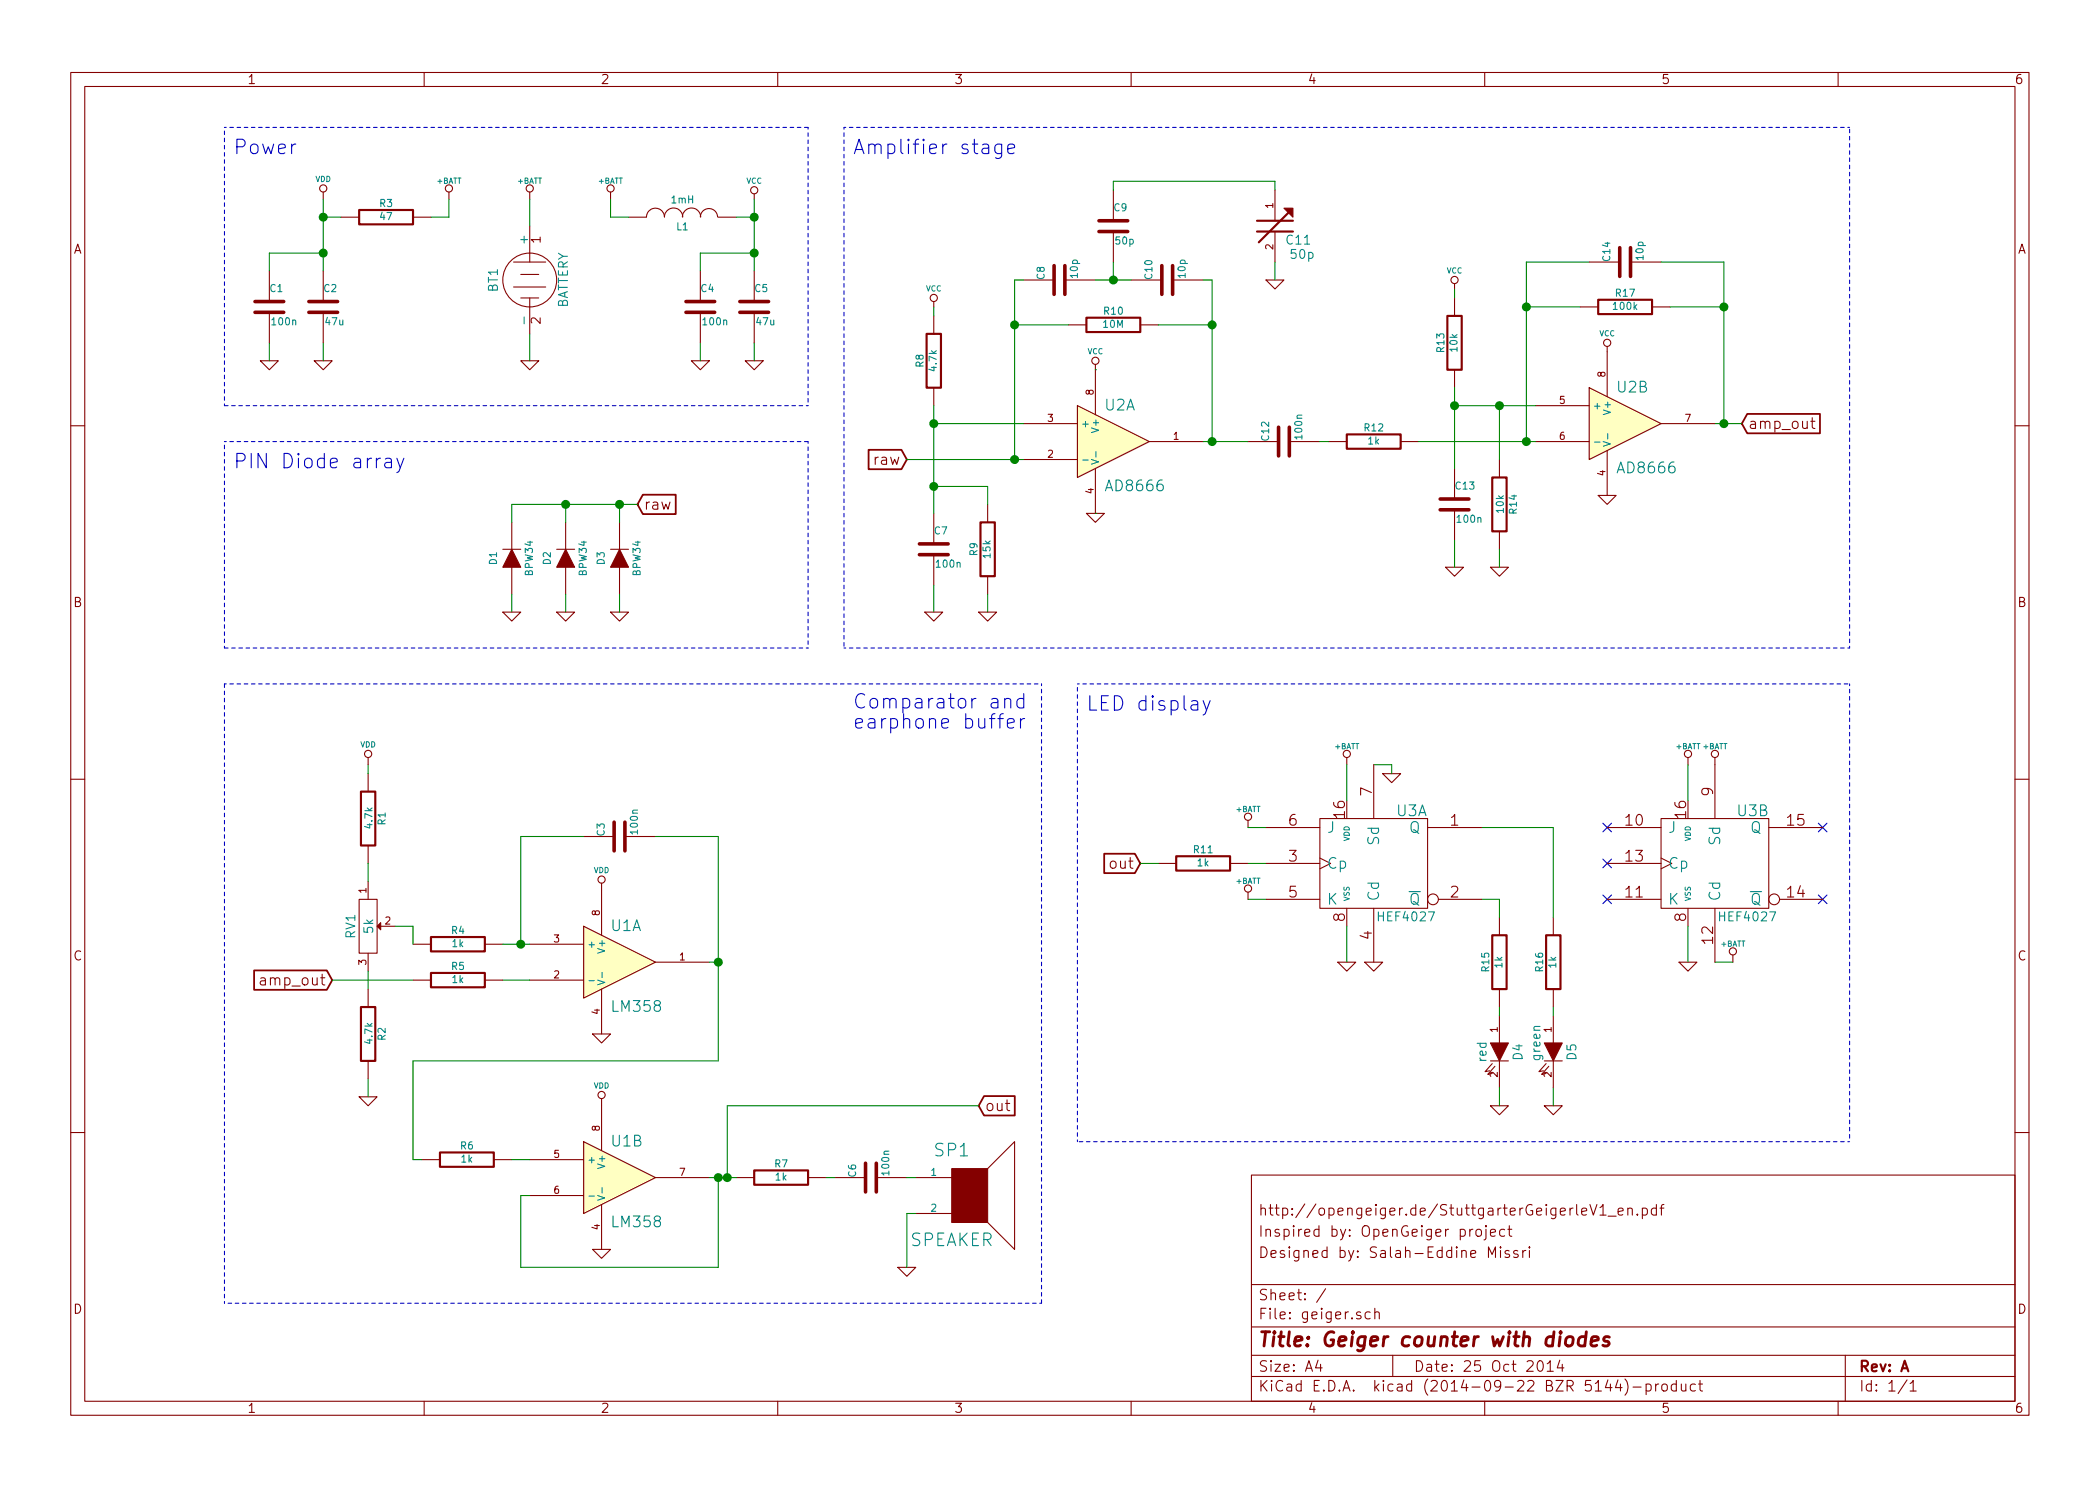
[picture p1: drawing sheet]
<svg xmlns="http://www.w3.org/2000/svg" width="297mm" height="210mm" viewBox="0 0 297 210" stroke-linecap="round" stroke-linejoin="round" font-family="sans-serif">
<g fill="none" stroke="#840000" stroke-width=".15">
<path d="M10 10.3h277v189.9h-277zM12 12.2h273v186.1h-273zM60 10.3v1.9M110 10.3v1.9M160 10.3v1.9M210 10.3v1.9M260 10.3v1.9M38.1 38.3v4.4M45.7 27.2v1M45.7 38.3v4.4M48.3 30.7h2.5M58.4 30.7h2.6"/>
<path d="M63.5 27.2v1M72.6 37.1h4.6M73.7 38.8h2.5M74.9 27.2v1M74.9 32v5.1M86.4 27.2v1M88.9 30.7h2.5M91.4 30.7a1.27 1.27 0 0 1 1.3-1.2 1.27 1.27 0 0 1 1.3 1.2 1.3 1.3 0 0 1 1.3-1.3 1.3 1.3 0 0 1 1.3 1.3M96.5 30.7a1.3 1.3 0 0 1 1.3-1.3 1.3 1.3 0 0 1 1.3 1.3M99.1 30.7a1.22 1.22 0 0 1 1.2-1.2 1.22 1.22 0 0 1 1.2 1.2M99.1 38.3v4.4M101.6 30.7h2.5"/>
<path d="M106.7 27.4v.8M106.7 38.3v4.4M144.8 39.6h4.3M150.6 39.6h4.3M157.5 26.9v4.3M157.5 32.8v4.3M160 39.6h4.3M165.9 39.6h4.3M179.1 39.6h2.5l-1.3 1.3zM180.3 26.9v4.3M180.3 32.8v4.3M224.8 37.1h4.3"/>
<path d="M230.6 37.1h4.3M36.8 51h2.6l-1.3 1.3zM38.1 44.2v4.3M44.4 51h2.6l-1.3 1.3zM45.7 44.2v4.3M72.6 40.6h4.6M73.7 51h2.5l-1.3 1.3zM73.7 42.2h2.5M74.9 42.2v5M97.8 51h2.5l-1.2 1.3zM99.1 44.2v4.3M105.4 51h2.5l-1.2 1.3z"/>
<path d="M106.7 44.2v4.3M132.1 42.7v.7M132.1 44.7v2.5M132.1 54.9v2.5M144.8 59.9h7.6M151.1 46h2.6M152.4 57.4l10.2 5.1-10.2 5.1zM154.9 51.6v7.1M161.3 46h2.5M205.7 40.1v.8M205.7 42.2v2.5M205.7 52.3v2.6"/>
<path d="M217.2 57.4h7.6M223.5 43.4h2.6M224.8 54.9l10.1 5-10.1 5.1zM227.3 49v7.1M233.7 43.4h2.5M234.9 59.9h7.7M256.1 59.6h.6M256.3 59.1v1.3l.1 .1 .3 .1M10 60.2h2M71.1 77.7h2.6M72.4 73.9v3.8M78.7 77.7h2.6"/>
<path d="M80 73.9v3.8M86.4 77.7h2.5M87.6 73.9v3.8M132.1 72.6v4.4M132.1 78.5v4.3M139.7 71.4v2.5M144.8 65h7.6M153.7 72.6h2.5l-1.3 1.3zM154.9 66.3v6.3M162.6 62.5h7.6M176.5 62.5h4.3M182.4 62.5h4.3"/>
<path d="M188 62.5h2.5M198.1 62.5h2.6M205.7 66.3v4.3M205.7 72.1v4.3M212.1 65v2.6M212.1 75.2v2.5M217.2 62.5h7.6M226.1 70.1h2.5l-1.3 1.3zM227.3 63.7v6.4M285 60.2h2M71.1 86.6h2.6l-1.3 1.3zM72.4 80.3v3.8"/>
<path d="M78.7 86.6h2.6l-1.3 1.3zM80 80.3v3.8M86.4 86.6h2.5l-1.3 1.3zM87.6 80.3v3.8M130.8 86.6h2.5l-1.2 1.3zM138.4 86.6h2.6l-1.3 1.3zM139.7 81.5v2.6M204.5 80.3h2.5l-1.3 1.2zM210.8 80.3h2.6l-1.3 1.2zM10 110.3h2M52.1 107.2v1M52.1 109.5v2.5"/>
<path d="M52.1 119.6v2.6M82.5 118.4h4.4M88.4 118.4h4.3M176.5 116.1v1M179.1 117.1h7.6M186.7 115.8h15.2v12.7h-15.2zM190.5 107.2v1M194.3 108.2v7.6M195.6 109.5h2.5l-1.3 1.2zM201.9 117.1h7.6M227.3 117.1h7.6M234.9 115.8h15.3v12.7h-15.3z"/>
<path d="M238.8 107.2v1M242.6 107.2v8.6M250.2 117.1h7.6M285 110.3h2M50.8 127.2h2.5v7.7h-2.5zM52.1 124.7v2.5M52.1 134.9v2.5M52.1 139.9v2.6M53.8 131.1h2.1M58.4 138.7h2.6M58.4 133.6h2.6M68.6 138.7h2.5"/>
<path d="M68.6 133.6h2.5M74.9 138.7h7.6M74.9 133.6h7.6M82.5 131.1l10.2 5-10.2 5.1zM85.1 125v7.3M85.1 139.9v6.4M92.7 136.1h7.6M163.8 122.2h2.6M174 122.2h2.5M176.5 126.2v1M179.1 122.2h7.6M179.1 127.2h7.6"/>
<path d="M186.7 121.4l1.5 .8-1.5 .7M189.2 136.1h2.6l-1.3 1.3zM190.5 128.5v2.6M193 136.1h2.6l-1.3 1.3zM194.3 128.5v7.6M203.5 127.2h6M212.1 129.8v2.5M212.1 139.9v2.6M219.7 129.8v2.5M219.7 139.9v2.6M227.3 122.2h7.6M227.3 127.2h7.6"/>
<path d="M234.9 121.4l1.6 .8-1.6 .7M237.5 136.1h2.5l-1.2 1.3zM238.8 128.5v2.6M242.6 128.5v7.6M245.1 135.1v1M251.7 127.2h6.1M50.8 155.2h2.5l-1.2 1.3zM52.1 150.1v2.5M83.8 146.3h2.6l-1.3 1.3zM85.1 155.4v7.4M210.8 156.5h2.6l-1.3 1.2zM210.8 150.1h2.6"/>
<path d="M211.1 150.5l-1 1.1 .6-.1M211.5 150.9l-1.1 1.1 .7-.1M212.1 143.8v3.8M212.1 150.1v3.8M218.4 156.5h2.6l-1.3 1.2zM218.4 150.1h2.6M218.7 150.5l-1 1.1 .6-.1M219.1 150.9l-1 1.1 .6-.1M219.7 143.8v3.8M219.7 150.1v3.8M10 160.2h2M59.7 164.1h2.5"/>
<path d="M69.8 164.1h2.6M74.9 164.1h7.6M74.9 169.2h7.6M82.5 161.5l10.2 5.1-10.2 5.1zM83.8 176.8h2.6l-1.3 1.2zM85.1 170.4v6.4M92.7 166.6h7.6M104.1 166.6h2.6M114.3 166.6h2.5M118.1 166.6h4.3M124 166.6h4.3M127 179.3h2.5l-1.2 1.3z"/>
<path d="M129.5 166.6h5.1M129.5 171.7h5.1M139.7 165.3l3.8-3.8v15.3l-3.8-3.8M177 166.3h108v32h-108zM208.3 173.9l-.2 .1-.2 .2M208.8 174.1a.41 .41 0 0 1 .7 .1v.4a.41 .41 0 0 1-.3 .3 .41 .41 0 0 1-.4-.3zM210.2 173.9v1.3l-.3 .2M210.2 173.4l-.1 .1 .1 .1 .1-.1-.1-.1v.2M210.5 177.9v-1.5l.5 1.1 .5-1.1v1.5M210.8 174.4l.7-.1v-.3l-.5-.1-.2 .2 .1 .7 .1 .1 .5-.1M212.2 176.4v.1v.1l.1-.1-.1-.1v.2M212.2 176.9v1"/>
<path d="M212.8 174l-.4-.1-.3 .3 .1 .6 .2 .1 .4-.1M213.3 173.9h.5M213.5 177a.37 .37 0 0 0-.6 .1v.1a.54 .54 0 0 0 .6 .3v.1v.2l-.2 .1-.4-.1M213.5 173.4v1.3l.2 .2h.1M214.7 177a.37 .37 0 0 0-.6 .1v.1a.54 .54 0 0 0 .6 .3l.1 .1-.1 .2-.2 .1-.4-.1M215.4 176.9v1M215.8 176.9l-.3 .1-.1 .2M216.3 176.4v.1v.1l.1-.1-.1-.1v.2M216.3 176.9v1M224.9 170.4l.5 1.5 .5-1.5M226.3 170.9l.4-.5v1.5M226.3 171.9h.9"/>
<path d="M227.5 172.1h1.1M228.9 171.4l.7-.1-.1-.3-.4-.1-.2 .2 .1 .8h.1h.4M230.3 171.1a.38 .38 0 0 1 .6 0v.8M230.3 170.9v1M231.6 171.8l.1 .1h-.1h-.1l.1-.1v.1M232.3 171a.48 .48 0 0 1 .6 .1l.1 .1-.1 .6a.48 .48 0 0 1-.6 .1M232.3 170.9v1.5M234.3 171l-.4-.1-.3 .3 .1 .6 .2 .1h.4M234.3 170.4v1.5M234.8 170.9h.6M235.4 170.4l-.3 .1-.1 .2v1.2M285 160.2h2"/>
<path d="M60 198.3v1.9M110 198.3v1.9M160 198.3v1.9M177 194.8h108M177 191.8h108M177 187.8h108M177 181.8h108M186.4 192.5l-.3 1h.9M186.8 193v1M187.5 182.3l-1.3 2M193.8 185.7l-.4-.1-.3 .3 .1 .6 .2 .1 .4-.1M194.5 185.7a.38 .38 0 0 1 .6 .1v.8"/>
<path d="M194.5 185.1v1.5M197 191.8v3M210 198.3v1.9M217.6 192.7a.35 .35 0 0 1 .3-.2 .35 .35 0 0 1 .3 .3 .77 .77 0 0 1-.4 1.2 .9 .9 0 0 1-.2-1.3zM218.8 193l.5-.5v1.5M218.8 194h.9M220.6 192.5l-.3 1h.9M221 193v1M227.4 195.2l-.3 1.1h.9M227.8 195.8v1M228.9 195.2l-.4 1.1h.9M229.2 195.8v1"/>
<path d="M229.8 195.1a1.71 1.71 0 0 1 0 2.3M231 196.3h1.1M232.8 195.9a.48 .48 0 0 1 .7 .1l.1 .1-.1 .6a.48 .48 0 0 1-.7 0M232.8 195.8v1.5M234.2 195.8v1M234.6 195.8l-.3 .1-.1 .2M235.1 196a.41 .41 0 0 1 .7 .1v.4a.41 .41 0 0 1-.4 .3 .41 .41 0 0 1-.3-.3zM237.1 195.9l-.4-.1-.3 .3 .1 .6 .2 .1 .4-.1M237.1 195.3v1.5M237.8 195.8l.1 .9a.4 .4 0 0 0 .6 0M238.5 195.8v1M239.8 195.9l-.4-.1-.3 .3 .1 .6 .2 .1 .4-.1"/>
<path d="M240.3 195.8h.5M240.5 195.3v1.3l.2 .2h.1M260 198.3v1.9M261 191.8v6.5M269.7 195.2l-1.2 2M270.2 195.8l.4-.5v1.5M270.2 196.8h.8"/>
<circle cx="45.7" cy="26.7" r=".51"/>
<circle cx="63.5" cy="26.7" r=".51"/>
<circle cx="74.9" cy="39.6" r="3.8"/>
<circle cx="74.9" cy="26.7" r=".51"/>
<circle cx="86.4" cy="26.7" r=".51"/>
<circle cx="106.7" cy="26.9" r=".51"/>
<circle cx="205.7" cy="39.6" r=".51"/>
<circle cx="132.1" cy="42.2" r=".51"/>
<circle cx="154.9" cy="51" r=".51"/>
<circle cx="227.3" cy="48.5" r=".51"/>
<circle cx="52.1" cy="106.7" r=".51"/>
<circle cx="176.5" cy="115.6" r=".51"/>
<circle cx="190.5" cy="106.7" r=".51"/>
<circle cx="238.8" cy="106.7" r=".51"/>
<circle cx="242.6" cy="106.7" r=".51"/>
<circle cx="85.1" cy="124.5" r=".51"/>
<circle cx="176.5" cy="125.7" r=".51"/>
<circle cx="202.7" cy="127.2" r=".76"/>
<circle cx="245.1" cy="134.6" r=".51"/>
<circle cx="251" cy="127.2" r=".76"/>
<circle cx="85.1" cy="154.9" r=".51"/>
</g>
<path d="M224.3 189.2a.7 .7 0 0 0-1 .3l-.1 .6 .1 .2 .3 .1 .6-.1M224.4 188.4l-.2 2M225.1 189.8l1-.2-.1-.4-.6-.1-.3 .3-.1 .8 .1 .1 .2 .1 .6-.1M227.6 189.2l-.4-.1-.2 .1-.2 .3 .3 .3 .4 .1 .1 .3-.1 .1-.2 .1-.6-.1" fill="none" stroke="#840000" stroke-width=".41"/>
<g fill="#ffffc2" stroke="#ffffc2" stroke-width=".25">
<path d="M82.5 131.1l10.2 5-10.2 5.1z"/>
<path d="M82.5 161.5l10.2 5.1-10.2 5.1z"/>
<path d="M152.4 57.4l10.2 5.1-10.2 5.1z"/>
<path d="M224.8 54.9l10.1 5-10.1 5.1z"/>
</g>
<path d="M153.2 65.1h.7M154.4 65l1 .3-1 .4M155 63.9v.8M225.6 62.6h.7M226.8 62.5l1 .3-1 .3M227.4 61.4v.7M83.3 138.8h.8M84.5 138.7l1 .3-1 .3M85.2 137.6v.7M83.3 169.2h.8M84.5 169.2l1 .3-1 .3M85.2 168v.8" fill="none" stroke="#008484" stroke-width=".15"/>
<g fill="#840000" stroke="#840000" stroke-width=".15">
<path d="M72.4 77.7l1.3 2.6h-2.6z"/>
<path d="M80 77.7l1.3 2.6h-2.6z"/>
<path d="M87.6 77.7l1.3 2.6h-2.5z"/>
<path d="M181.6 29.5h1.3v1.2z"/>
<path d="M53.8 130.6v1l-.5-.5z"/>
<path d="M134.6 165.3h5.1v7.7h-5.1z"/>
<path d="M218.4 147.6h2.6l-1.3 2.5z"/>
<path d="M210.8 147.6h2.6l-1.3 2.5z"/>
</g>
<g fill="none" stroke="#840000" stroke-width=".51">
<path d="M149.1 37.6v4.1M150.6 37.6v4.1M155.4 32.8h4.1M155.4 31.2h4.1M164.3 37.6v4.1M165.9 37.6v4.1M229.1 35v4.1M230.6 35v4.1M36.1 44.2h4M36.1 42.7h4M43.7 44.2h4.1M43.7 42.7h4.1"/>
<path d="M97 44.2h4.1M97 42.7h4.1M104.6 44.2h4.1M104.6 42.7h4.1M130 78.5h4.1M130 77h4.1M180.8 60.4v4.1M182.4 60.4v4.1M203.7 72.1h4.1M203.7 70.6h4.1M86.9 116.3v4.1M88.4 116.3v4.1"/>
<path d="M122.4 164.6v4.1M124 164.6v4.1"/>
</g>
<g fill="none" stroke="#840000" stroke-width=".3">
<path d="M50.8 29.7h7.6v2h-7.6zM177.8 32.8h5.1M177.8 31.2h5.1M182.2 30.1l-4.1 4.2M131.1 47.2h2v7.7h-2zM153.7 45h7.6v2h-7.6zM204.7 44.7h2.1v7.6h-2.1zM226.1 42.4h7.6v2h-7.6zM138.7 73.9h2v7.6h-2zM190.5 61.5h7.6v2h-7.6zM211.1 67.6h2v7.6h-2zM51.1 112h2v7.6h-2z"/>
<path d="M61 132.6h7.6v2h-7.6zM61 137.7h7.6v2h-7.6zM166.4 121.2h7.6v2h-7.6zM211.1 132.3h2v7.6h-2zM218.7 132.3h2v7.6h-2zM51.1 142.5h2v7.6h-2zM62.2 163.1h7.6v2h-7.6zM106.7 165.6h7.6v2h-7.6z"/>
</g>
<path d="M247.1 58.6h10.3v2.7h-10.3l-.7-1.4zM90.9 70h4.7v2.7h-4.7l-.7-1.3zM122.9 63.6h4.6l.8 1.4-.8 1.4h-4.6zM35.9 137.3h10.3l.8 1.4-.8 1.3h-10.3zM156.2 120.8h4.3l.8 1.4-.8 1.3h-4.3zM139.2 155.1h4.3v2.7h-4.3l-.8-1.3z" fill="none" stroke="#840000" stroke-width=".25"/>
<g fill="none" stroke="#008400" stroke-width=".15">
<path d="M45.7 30.7h2.6M45.7 35.8h-7.6v2.5M45.7 28.2v10.1M63.5 28.2v2.5h-2.5M74.9 28.2v3.8M86.4 28.2v2.5h2.5M104.1 30.7h2.6M106.7 28.2v10.1M106.7 35.8h-7.6v2.5M144.8 39.6h-1.3v25.4M154.9 39.6h5.1M157.5 26.9v-1.3h22.8v1.3"/>
<path d="M157.5 37.1v2.5M170.2 39.6h1.2v22.9M180.3 37.1v2.5M224.8 37.1h-8.9v25.4M234.9 37.1h8.9v22.8M38.1 48.5v2.5M45.7 48.5v2.5M74.9 47.2v3.8M99.1 48.5v2.5M106.7 48.5v2.5M132.1 43.4v1.3M132.1 57.4v15.2"/>
<path d="M132.1 59.9h12.7M143.5 46h7.6M154.9 52.3h.1M163.8 46h7.6M205.7 40.9v1.3M205.7 54.9v11.4M205.7 57.4h11.5M212.1 57.4v7.6M215.9 43.4h7.6M236.2 43.4h7.6M242.6 59.9h3.8M80 71.4v2.5"/>
<path d="M87.6 71.4v2.5M90.2 71.4h-17.8v2.5M128.3 65h16.5M132.1 68.8h7.6v2.6M154.9 72.6h.1M170.2 62.5h6.3M186.7 62.5h1.3M200.7 62.5h16.5M205.7 76.4v3.9M212.1 77.7v2.6M72.4 84.1v2.5M80 84.1v2.5"/>
<path d="M87.6 84.1v2.5M132.1 82.8v3.8M139.7 84.1v2.5M52.1 108.2v1.3M82.5 118.4h-8.8v15.2M92.7 118.4h8.9v31.7h-43.2v14h1.3M176.5 117.1h2.6M190.5 108.2v5.1M194.3 108.2h2.5v1.3M209.5 117.1h10.2v12.7M238.8 108.2v5.1M47 138.7h11.4"/>
<path d="M52.1 122.2v2.5M52.1 137.4v2.5M55.9 131.1h2.5v2.5M71.1 138.7h3.8M71.1 133.6h3.8M100.3 136.1h1.3M161.3 122.2h2.5M176.5 127.2h2.6M176.5 122.2h2.6M190.5 131.1v5M209.5 127.2h2.6v2.6M238.8 131.1v5"/>
<path d="M242.6 136.1h2.5M52.1 152.6v2.6M138.4 156.5h-35.5v10.1M212.1 142.5v1.3M212.1 153.9v2.6M219.7 142.5v1.3M219.7 153.9v2.6M72.4 164.1h2.5M100.3 166.6h3.8M101.6 166.6v12.7h-27.9v-10.1h1.2M116.8 166.6h1.3M128.3 166.6h1.2"/>
<path d="M129.5 171.7h-1.2v7.6"/>
</g>
<g fill="#008400" stroke="#008400" stroke-width=".25">
<circle cx="87.6" cy="71.4" r=".51"/>
<circle cx="80" cy="71.4" r=".51"/>
<circle cx="212.1" cy="57.4" r=".51"/>
<circle cx="205.7" cy="57.4" r=".51"/>
<circle cx="215.9" cy="62.5" r=".51"/>
<circle cx="215.9" cy="43.4" r=".51"/>
<circle cx="243.8" cy="43.4" r=".51"/>
<circle cx="243.8" cy="59.9" r=".51"/>
<circle cx="106.7" cy="35.8" r=".51"/>
<circle cx="106.7" cy="30.7" r=".51"/>
<circle cx="73.7" cy="133.6" r=".51"/>
<circle cx="132.1" cy="68.8" r=".51"/>
<circle cx="132.1" cy="59.9" r=".51"/>
<circle cx="101.6" cy="166.6" r=".51"/>
<circle cx="102.9" cy="166.6" r=".51"/>
<circle cx="101.6" cy="136.1" r=".51"/>
<circle cx="45.7" cy="35.8" r=".51"/>
<circle cx="45.7" cy="30.7" r=".51"/>
<circle cx="143.5" cy="65" r=".51"/>
<circle cx="171.5" cy="62.5" r=".51"/>
<circle cx="143.5" cy="46" r=".51"/>
<circle cx="171.5" cy="46" r=".51"/>
<circle cx="157.5" cy="39.6" r=".51"/>
</g>
<path d="M226.7 116.5l1.2 1.2M227.9 116.5l-1.2 1.2M257.2 116.5l1.2 1.2M258.4 116.5l-1.2 1.2M226.7 126.6l1.2 1.3M226.7 121.6l1.2 1.2M227.9 126.6l-1.2 1.3M227.9 121.6l-1.2 1.2M257.2 126.6l1.2 1.3M258.4 126.6l-1.2 1.3" fill="none" stroke="#000084" stroke-width=".15"/>
<g fill="none" stroke="#0000c2" stroke-width=".15" stroke-dasharray=".5" stroke-dashoffset=".3">
<path d="M31.7 18h82.6M114.3 18v39.4M119.4 18v73.7M261.6 18h-142.2M31.7 57.4v-39.4M114.3 57.4h-82.6M31.7 62.5h82.6M114.3 62.5v29.2M31.7 96.8h115.6M31.7 91.7v-29.2M114.3 91.7h-82.6M119.4 91.7h142.2"/>
<path d="M147.3 96.8v87.6M152.4 96.8h109.2M261.6 91.7v-73.7M261.6 96.8v21.6M261.6 117.1v44.4M152.4 161.5v-64.7M261.6 161.5h-109.2M31.7 184.4v-87.6M147.3 184.4h-115.6"/>
</g>
<g fill="none" stroke="#0000c2" stroke-width=".15">
<path d="M141.7 20.4v1.6a.54 .54 0 0 1-.9 .3M141.7 20.5l-.6-.1-.3 .2-.1 .2v.6l.1 .2 .3 .1 .6-.1M142.5 21.1l1-.2-.1-.4-.6-.1-.3 .3v.8l.1 .1 .2 .1 .6-.1M54.5 64.9l.2-.1 .6 .1 .1 1.3M55.4 65.3l-.2 .1h-.5a.39 .39 0 0 0-.3 .4 .39 .39 0 0 0 .3 .4h.5l.2-.1M56.1 64.8l.5 1.4M57.1 64.8l-.7 1.9-.3 .2M142.1 99a.51 .51 0 0 1 .9 .1v1.1M142.1 98.8v1.4M144.8 98.9l-.6-.1-.3 .2-.1 .2v.6l.1 .2 .3 .2 .6-.1M144.8 98.1v2.1M170.2 99.1l.5 1.4"/>
<path d="M171.2 99.1l-.7 1.9-.3 .2M141.9 101l-.4 .1-.1 .2v1.7M142.5 102.4l1-.2-.1-.4-.6-.1-.3 .2v.8l.1 .2 .2 .1 .6-.1M144.3 101.7v1.3M144.9 101.7a.55 .55 0 0 0-.6 .4"/>
</g>
<g font-size="2.8" fill="#0000c2">
<text x="33" y="21.8">Power</text>
<text x="120.6" y="21.8">Amplifier stage</text>
<text x="33" y="66.3">PIN Diode array</text>
<text x="120.6" y="100.3">Comparator and</text>
<text x="153.7" y="100.6">LED display</text>
<text x="120.6" y="103.1">earphone buffer</text>
</g>
<text font-size="2.8" fill="#840000" x="178" y="190.5">Title: Geiger counter with diodes</text>
<g font-size="2.5" fill="#008484">
<text x="132.3" y="163.6">SP1</text>
<text x="128.7" y="176.3">SPEAKER</text>
</g>
<g font-size="2.1" fill="#008484">
<text x="156.3" y="58.1">U2A</text>
<text x="228.8" y="55.5">U2B</text>
<text x="156.6" y="69.5">AD8666</text>
<text x="229" y="67">AD8666</text>
<text x="187.7" y="117.9">J</text>
<text x="195.1" y="119.6" transform="rotate(-90 195.1 119.6)">Sd</text>
<text x="197.5" y="115.5">U3A</text>
<text x="199.3" y="117.9">Q</text>
<text x="236" y="117.9">J</text>
<text x="243.3" y="119.6" transform="rotate(-90 243.3 119.6)">Sd</text>
<text x="245.8" y="115.5">U3B</text>
<text x="247.5" y="117.9">Q</text>
<text x="187.7" y="122.9">Cp</text>
<text x="236" y="122.9">Cp</text>
<text x="86.4" y="131.7">U1A</text>
<text x="187.7" y="128">K</text>
<text x="195.1" y="127.5" transform="rotate(-90 195.1 127.5)">Cd</text>
<text x="199.3" y="128">Q</text>
<text x="236" y="128">K</text>
<text x="243.3" y="127.5" transform="rotate(-90 243.3 127.5)">Cd</text>
<text x="247.5" y="128">Q</text>
<text x="86.7" y="143.2">LM358</text>
<text x="86.5" y="162.2">U1B</text>
<text x="86.7" y="173.7">LM358</text>
</g>
<g font-size="2.1" fill="#840000">
<text x="123.7" y="65.8">raw</text>
<text x="247.3" y="60.7">amp_out</text>
<text x="91.1" y="72.1">raw</text>
<text x="194.1" y="112.6" transform="rotate(-90 194.1 112.6)">7</text>
<text x="242.3" y="112.6" transform="rotate(-90 242.3 112.6)">9</text>
<text x="182.3" y="116.8">6</text>
<text x="190.2" y="115.7" transform="rotate(-90 190.2 115.7)">16</text>
<text x="205.2" y="116.8">1</text>
<text x="230" y="116.8">10</text>
<text x="238.5" y="115.7" transform="rotate(-90 238.5 115.7)">16</text>
<text x="252.8" y="116.8">15</text>
<text x="157.1" y="122.9">out</text>
<text x="182.3" y="121.9">3</text>
<text x="230" y="121.9">13</text>
<text x="182.3" y="127">5</text>
<text x="190.2" y="130.4" transform="rotate(-90 190.2 130.4)">8</text>
<text x="205.2" y="127">2</text>
<text x="230" y="127">11</text>
<text x="238.5" y="130.4" transform="rotate(-90 238.5 130.4)">8</text>
<text x="252.8" y="127">14</text>
<text x="194.1" y="132.9" transform="rotate(-90 194.1 132.9)">4</text>
<text x="242.3" y="133.5" transform="rotate(-90 242.3 133.5)">12</text>
<text x="37.2" y="139.4">amp_out</text>
<text x="139.3" y="157.2">out</text>
<text x="178" y="172">http://opengeiger.de/StuttgarterGeigerleV1_en.pdf</text>
<text x="178" y="178">Designed by: Salah-Eddine Missri</text>
<text x="178" y="175">Inspired by: OpenGeiger project</text>
<text x="178" y="184">Sheet: /</text>
<text x="178" y="186.7">File: geiger.sch</text>
<text x="178" y="196.9">KiCad E.D.A. kicad (2014-09-22 BZR 5144)-product</text>
<text x="178" y="194.1">Size: A4</text>
<text x="200" y="194.1">Date: 25 Oct 2014</text>
<text x="263" y="194.1">Rev: A</text>
<text x="263" y="196.9">Id: 1/1</text>
</g>
<g font-size="1.8" fill="#840000">
<text x="35" y="11.9">1</text>
<text x="85" y="11.9">2</text>
<text x="135" y="11.9">3</text>
<text x="185" y="11.9">4</text>
<text x="235" y="11.9">5</text>
<text x="285" y="11.9">6</text>
<text x="10.4" y="35.9">A</text>
<text x="76.5" y="34.4" transform="rotate(-90 76.5 34.4)">1</text>
<text x="285.4" y="35.9">A</text>
<text x="76.5" y="45.8" transform="rotate(-90 76.5 45.8)">2</text>
<text x="10.4" y="85.9">B</text>
<text x="285.4" y="85.9">B</text>
<text x="10.4" y="135.9">C</text>
<text x="285.4" y="135.9">C</text>
<text x="10.4" y="185.9">D</text>
<text x="285.4" y="185.9">D</text>
<text x="35" y="199.9">1</text>
<text x="85" y="199.9">2</text>
<text x="135" y="199.9">3</text>
<text x="185" y="199.9">4</text>
<text x="235" y="199.9">5</text>
<text x="285" y="199.9">6</text>
</g>
<g font-size="1.8" fill="#008484">
<text x="74.7" y="34.4" transform="rotate(-90 74.7 34.4)">+</text>
<text x="182" y="34.6">C11</text>
<text x="70.4" y="41.3" transform="rotate(-90 70.4 41.3)">BT1</text>
<text x="182.6" y="36.6">50p</text>
<text x="74.7" y="45.6" transform="rotate(-90 74.7 45.6)">-</text>
<text x="80.3" y="43.8" transform="rotate(-90 80.3 43.8)">BATTERY</text>
<text x="195.1" y="130.3">HEF4027</text>
<text x="243.4" y="130.3">HEF4027</text>
<text x="50.2" y="132.8" transform="rotate(-90 50.2 132.8)">RV1</text>
<text x="52.8" y="132" transform="rotate(-90 52.8 132)">5k</text>
<text x="215.3" y="150" transform="rotate(-90 215.3 150)">D4</text>
<text x="217.9" y="150" transform="rotate(-90 217.9 150)">green</text>
<text x="223" y="150" transform="rotate(-90 223 150)">D5</text>
<text x="210.3" y="150.2" transform="rotate(-90 210.3 150.2)">red</text>
</g>
<g font-size="1.4" fill="#008484">
<text x="53.7" y="29.3">R3</text>
<text x="95" y="28.8">1mH</text>
<text x="157.6" y="29.9">C9</text>
<text x="53.8" y="31.1">47</text>
<text x="95.7" y="32.6">L1</text>
<text x="157.8" y="34.6">50p</text>
<text x="38.2" y="41.3">C1</text>
<text x="45.8" y="41.3">C2</text>
<text x="99.2" y="41.3">C4</text>
<text x="106.8" y="41.3">C5</text>
<text x="147.8" y="39.5" transform="rotate(-90 147.8 39.5)">C8</text>
<text x="152.5" y="39.3" transform="rotate(-90 152.5 39.3)">10p</text>
<text x="163" y="39.4" transform="rotate(-90 163 39.4)">C10</text>
<text x="167.7" y="39.3" transform="rotate(-90 167.7 39.3)">10p</text>
<text x="227.8" y="36.9" transform="rotate(-90 227.8 36.9)">C14</text>
<text x="228.6" y="42">R17</text>
<text x="232.5" y="36.7" transform="rotate(-90 232.5 36.7)">10p</text>
<text x="38.6" y="46">100n</text>
<text x="46.1" y="46">47u</text>
<text x="99.5" y="46">100n</text>
<text x="107" y="46">47u</text>
<text x="156.1" y="46.4">10M</text>
<text x="156.2" y="44.5">R10</text>
<text x="228.3" y="43.8">100k</text>
<text x="130.6" y="51.9" transform="rotate(-90 130.6 51.9)">R8</text>
<text x="132.5" y="52.4" transform="rotate(-90 132.5 52.4)">4.7k</text>
<text x="204.3" y="49.8" transform="rotate(-90 204.3 49.8)">R13</text>
<text x="206.1" y="49.7" transform="rotate(-90 206.1 49.7)">10k</text>
<text x="225.3" y="57.9">+</text>
<text x="227.8" y="58.4" transform="rotate(-90 227.8 58.4)">V+</text>
<text x="152.9" y="60.4">+</text>
<text x="155.4" y="61" transform="rotate(-90 155.4 61)">V+</text>
<text x="179.5" y="62.3" transform="rotate(-90 179.5 62.3)">C12</text>
<text x="184.2" y="62" transform="rotate(-90 184.2 62)">100n</text>
<text x="193" y="61">R12</text>
<text x="193.5" y="62.9">1k</text>
<text x="205.9" y="69.3">C13</text>
<text x="132.2" y="75.6">C7</text>
<text x="206.2" y="74">100n</text>
<text x="212.7" y="72.5" transform="rotate(-90 212.7 72.5)">10k</text>
<text x="214.6" y="72.7" transform="rotate(-90 214.6 72.7)">R14</text>
<text x="70.3" y="79.9" transform="rotate(-90 70.3 79.9)">D1</text>
<text x="75.4" y="81.4" transform="rotate(-90 75.4 81.4)">BPW34</text>
<text x="77.9" y="79.9" transform="rotate(-90 77.9 79.9)">D2</text>
<text x="83" y="81.4" transform="rotate(-90 83 81.4)">BPW34</text>
<text x="85.5" y="79.9" transform="rotate(-90 85.5 79.9)">D3</text>
<text x="90.6" y="81.4" transform="rotate(-90 90.6 81.4)">BPW34</text>
<text x="132.5" y="80.3">100n</text>
<text x="138.3" y="78.6" transform="rotate(-90 138.3 78.6)">R9</text>
<text x="140.1" y="78.9" transform="rotate(-90 140.1 78.9)">15k</text>
<text x="52.7" y="117.1" transform="rotate(-90 52.7 117.1)">4.7k</text>
<text x="54.5" y="116.7" transform="rotate(-90 54.5 116.7)">R1</text>
<text x="85.5" y="118.3" transform="rotate(-90 85.5 118.3)">C3</text>
<text x="90.2" y="117.9" transform="rotate(-90 90.2 117.9)">100n</text>
<text x="168.9" y="120.7">R11</text>
<text x="169.4" y="122.6">1k</text>
<text x="63.9" y="132.2">R4</text>
<text x="63.9" y="137.2">R5</text>
<text x="64" y="134">1k</text>
<text x="83.1" y="134.1">+</text>
<text x="85.6" y="134.6" transform="rotate(-90 85.6 134.6)">V+</text>
<text x="210.6" y="137.4" transform="rotate(-90 210.6 137.4)">R15</text>
<text x="212.5" y="137" transform="rotate(-90 212.5 137)">1k</text>
<text x="218.3" y="137.4" transform="rotate(-90 218.3 137.4)">R16</text>
<text x="220.1" y="137" transform="rotate(-90 220.1 137)">1k</text>
<text x="64" y="139.1">1k</text>
<text x="52.7" y="147.6" transform="rotate(-90 52.7 147.6)">4.7k</text>
<text x="54.5" y="147.2" transform="rotate(-90 54.5 147.2)">R2</text>
<text x="65.2" y="162.6">R6</text>
<text x="65.2" y="164.5">1k</text>
<text x="83.1" y="164.6">+</text>
<text x="85.6" y="165.1" transform="rotate(-90 85.6 165.1)">V+</text>
<text x="109.6" y="165.2">R7</text>
<text x="109.7" y="167">1k</text>
<text x="121.1" y="166.5" transform="rotate(-90 121.1 166.5)">C6</text>
<text x="125.8" y="166.2" transform="rotate(-90 125.8 166.2)">100n</text>
<text x="131.7" y="166.4">1</text>
<text x="131.7" y="171.4">2</text>
</g>
<g font-size="1.4" fill="#840000">
<text x="180.1" y="29.5" transform="rotate(-90 180.1 29.5)">1</text>
<text x="180.1" y="35.3" transform="rotate(-90 180.1 35.3)">2</text>
<text x="227.1" y="53.3" transform="rotate(-90 227.1 53.3)">8</text>
<text x="148.2" y="59.7">3</text>
<text x="154.7" y="55.9" transform="rotate(-90 154.7 55.9)">8</text>
<text x="220.6" y="57.1">5</text>
<text x="238.4" y="59.7">7</text>
<text x="148.2" y="64.8">2</text>
<text x="166" y="62.2">1</text>
<text x="220.6" y="62.2">6</text>
<text x="154.7" y="69.8" transform="rotate(-90 154.7 69.8)">4</text>
<text x="227.1" y="67.3" transform="rotate(-90 227.1 67.3)">4</text>
<text x="51.8" y="126.4" transform="rotate(-90 51.8 126.4)">1</text>
<text x="54.5" y="130.8">2</text>
<text x="84.8" y="129.5" transform="rotate(-90 84.8 129.5)">8</text>
<text x="51.8" y="136.5" transform="rotate(-90 51.8 136.5)">3</text>
<text x="78.4" y="133.3">3</text>
<text x="96.1" y="135.9">1</text>
<text x="78.4" y="138.4">2</text>
<text x="84.8" y="143.5" transform="rotate(-90 84.8 143.5)">4</text>
<text x="211.8" y="146" transform="rotate(-90 211.8 146)">1</text>
<text x="219.5" y="146" transform="rotate(-90 219.5 146)">1</text>
<text x="211.8" y="152.4" transform="rotate(-90 211.8 152.4)">2</text>
<text x="219.5" y="152.4" transform="rotate(-90 219.5 152.4)">2</text>
<text x="84.8" y="160" transform="rotate(-90 84.8 160)">8</text>
<text x="78.4" y="163.8">5</text>
<text x="96.1" y="166.4">7</text>
<text x="78.4" y="168.9">6</text>
<text x="84.8" y="174" transform="rotate(-90 84.8 174)">4</text>
</g>
<g font-size="1.1" fill="#008484">
<text x="44.6" y="25.7">VDD</text>
<text x="61.8" y="26">+BATT</text>
<text x="73.2" y="26">+BATT</text>
<text x="84.6" y="26">+BATT</text>
<text x="105.6" y="26">VCC</text>
<text x="131" y="41.2">VCC</text>
<text x="204.6" y="38.7">VCC</text>
<text x="226.2" y="47.6">VCC</text>
<text x="153.8" y="50.1">VCC</text>
<text x="51" y="105.7">VDD</text>
<text x="188.8" y="106">+BATT</text>
<text x="237" y="106">+BATT +BATT</text>
<text x="174.8" y="114.9">+BATT</text>
<text x="190.9" y="119.1" transform="rotate(-90 190.9 119.1)">VDD</text>
<text x="239.1" y="119.1" transform="rotate(-90 239.1 119.1)">VDD</text>
<text x="84" y="123.5">VDD</text>
<text x="174.8" y="125">+BATT</text>
<text x="190.9" y="127.5" transform="rotate(-90 190.9 127.5)">VSS</text>
<text x="239.1" y="127.5" transform="rotate(-90 239.1 127.5)">VSS</text>
<text x="243.4" y="133.9">+BATT</text>
<text x="84" y="154">VDD</text>
</g>
</svg>
